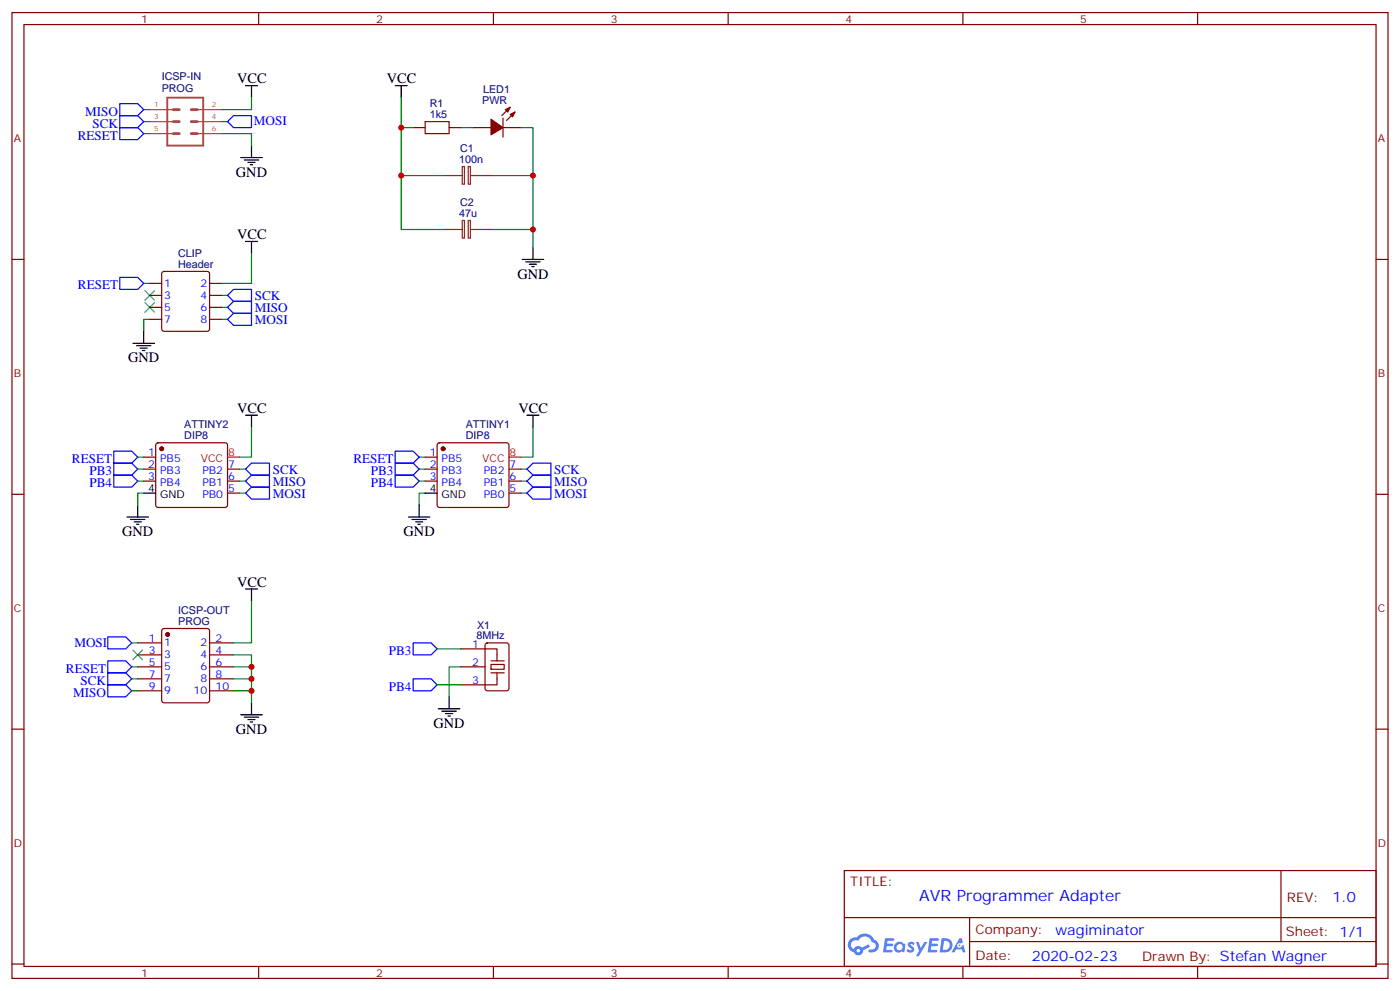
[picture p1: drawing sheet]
<svg xmlns="http://www.w3.org/2000/svg" width="412mm" height="292mm" viewBox="0 0 412 292" stroke-linecap="round" stroke-linejoin="round" font-family="sans-serif">
<g fill="none" stroke="#870000" stroke-width=".35">
<path d="M3.5 3.7h405.4v284.3h-405.4zM7.1 7.2h398.2v277.3h-398.2zM76.2 3.7v3.5M145.3 3.7v3.5M214.5 3.7v3.5M283.6 3.7v3.5M352.8 3.7v3.5M3.5 76.4h3.6M405.3 76.4h3.6M3.5 145.5h3.6M405.3 145.5h3.6M3.5 214.7h3.6"/>
<path d="M405.3 214.7h3.6M248.7 256.3h156.6v28.2h-156.6zM377.3 256.3v20.9M248.7 270.1h156.5M285.6 277.2h119.6M285.6 270.1v14.2M3.5 283.8h3.6M76.2 284.5v3.5M145.3 284.5v3.5M214.5 284.5v3.5M283.6 284.5v3.5M352.8 284.5v3.5"/>
<path d="M405.3 283.8h3.6"/>
</g>
<g fill="#5487ff">
<path d="M267.7 277.5a1.22 1.22 0 0 1 1.7 .2l-.4 .6a.47 .47 0 0 0-.3-.4 .47 .47 0 0 0-.5 .2l.1 .2a1.14 1.14 0 0 1 .8 1.8 1.14 1.14 0 0 1-1.9 0l-.2-.2 .5-.6 .7 .5a.29 .29 0 0 0 .3-.3 .29 .29 0 0 0-.2-.3 1.04 1.04 0 0 1-.6-1.7z"/>
<path d="M260.7 276.2h2.4l.3 .2-.2 .5-1.8 .1-.1 .8h1.5l.3 .4-.3 .4h-1.6l-.2 1.1h1.7l.2 .3-.2 .3-2.6 .1z"/>
<path d="M273.8 276.2h2.4l.3 .2-.1 .5-1.8 .1-.2 .8h1.6l.3 .4-.4 .4-1.6-.1-.1 1.1 1.7 .1 .2 .3-.2 .3-2.6 .1z"/>
<path d="M282.6 276.2h.7l.3 1.3-.6 .3a.69 .69 0 0 0-1 .3 .69 .69 0 0 0 .4 .9 .69 .69 0 0 0 .9-.6l.5-.2 .6 2.2h-.8l-.2-.9h-1.8l-.5 .9h-.8z"/>
<path d="M269.8 277.3h.8l.6 1.8 1.1-1.8h.9l-2.6 4.2h-.8l.9-1.5z"/>
<path d="M277.4 276.2l-.6 4.2h1.3a2.11 2.11 0 0 0 2.5-2.1 2.11 2.11 0 0 0-2.5-2.1zM278.1 277a1.39 1.39 0 0 1 1.7 1.4 1.39 1.39 0 0 1-1.8 1.2h-.3z"/>
<path d="M263.7 277.8a1.54 1.54 0 0 0-.1 2.2 1.54 1.54 0 0 0 2.2 .1l.6 .3 .3-2.3-.2-.3h-.4a1.49 1.49 0 0 0-2.4 0zM264 278.8a.94 .94 0 0 1 1.8 0 .94 .94 0 0 1-1.8 0z"/>
<path d="M250.4 276.6a2.18 2.18 0 0 0 1.1 3.7 1.44 1.44 0 0 0 1.6 .9 1.44 1.44 0 0 0 1.2-1.4l2-1.1-.5-.7-1.9 1a1.47 1.47 0 0 0-2.4 .4 1.39 1.39 0 0 1-.7-1.9 1.39 1.39 0 0 1 2-.5 2.12 2.12 0 0 1 2.2-1.3 2.12 2.12 0 0 1 1.9 1.7 1.14 1.14 0 0 1 1.1 1.4 1.14 1.14 0 0 1-1.7 .7 .43 .43 0 0 0-.5 .4 .43 .43 0 0 0 .4 .5 1.98 1.98 0 0 0 2.5-1.2 1.98 1.98 0 0 0-1.2-2.6 3.1 3.1 0 0 0-5.3-.6l-.9 .1zM252.3 279.9a.55 .55 0 0 1 1.1 0 .55 .55 0 0 1-1.1 0z"/>
<circle cx="282.6" cy="278.3" r=".26"/>
</g>
<g fill="none" stroke="#008700" stroke-width=".35">
<path d="M42.3 35.8h1.8M42.3 32.3h1.8M42.3 39.3h1.8M65.3 39.3h8.8v3.6M65.3 35.8h1.7M74.1 28.8v3.5h-8.8M118.2 28.8v8.8h3.5M118.2 37.6v30h12.3M135.8 37.6h3.5M153.5 37.6h3.5v35.2M118.2 51.7h12.3M144.6 51.7h12.4"/>
<path d="M74.1 74.6v8.8h-8.8M144.6 67.6h12.4M42.3 83.4h1.8M44.1 94h-1.8v3.5M65.3 94h1.7M65.3 90.5h1.7M65.3 87h1.7M40.6 138.1h1.7M40.6 134.6h1.7M70.6 138.1h1.7M74.1 125.8v8.8h-3.5M123.5 138.1h1.7"/>
<path d="M123.5 134.6h1.7M153.5 138.1h1.7M157 125.8v8.8h-3.5M40.6 141.6h1.7M42.3 145.2h-1.7v3.5M70.6 141.6h1.7M70.6 145.2h1.7M123.5 141.6h1.7M125.2 145.2h-1.7v3.5M153.5 141.6h1.7M153.5 145.2h1.7M74.1 176.9v12.4h-5.3"/>
<path d="M38.8 196.3h1.8M38.8 199.8h1.8M38.8 189.3h1.8M68.8 192.8h5.3v14.1M68.8 196.3h5.3M68.8 199.8h5.3M128.8 191h7M135.8 196.3h-3.5v8.8M38.8 203.4h1.8M68.8 203.4h5.3M128.8 201.6h7"/>
</g>
<g fill="none" stroke="#00f" stroke-width=".35">
<path d="M35.3 30.5h5.3l1.7 1.8-1.7 1.7h-5.3zM35.3 34h5.3l1.7 1.8-1.7 1.8h-5.3zM35.3 37.6h5.3l1.7 1.7-1.7 1.8h-5.3zM67 35.8l1.8-1.8h5.3v3.6h-5.3zM35.3 81.7h5.3l1.7 1.7-1.7 1.8h-5.3zM67 94l1.8-1.7h5.3v3.5h-5.3zM67 90.5l1.8-1.8h5.3v3.6h-5.3zM67 87l1.8-1.8h5.3v3.5h-5.3zM33.5 132.8h5.3l1.8 1.8-1.8 1.7h-5.3zM33.5 136.3h5.3l1.8 1.8-1.8 1.8h-5.3zM33.5 139.9h5.3l1.8 1.7-1.8 1.8h-5.3zM74.1 136.3h5.3v3.6h-5.3l-1.8-1.8z"/>
<path d="M116.4 132.8h5.3l1.8 1.8-1.8 1.7h-5.3zM116.4 136.3h5.3l1.8 1.8-1.8 1.8h-5.3zM116.4 139.9h5.3l1.8 1.7-1.8 1.8h-5.3zM157 136.3h5.3v3.6h-5.3l-1.8-1.8zM72.3 141.6l1.8-1.7h5.3v3.5h-5.3zM72.3 145.2l1.8-1.8h5.3v3.5h-5.3zM155.2 145.2l1.8-1.8h5.3v3.5h-5.3zM155.2 141.6l1.8-1.7h5.3v3.5h-5.3zM31.7 194.6h5.3l1.8 1.7-1.8 1.8h-5.3zM31.7 198.1h5.3l1.8 1.7-1.8 1.8h-5.3zM31.7 187.5h5.3l1.8 1.8-1.8 1.7h-5.3zM121.7 189.3h5.3l1.8 1.7-1.8 1.8h-5.3z"/>
<path d="M121.7 199.8h5.3l1.8 1.8-1.8 1.8h-5.3zM31.7 201.6h5.3l1.8 1.8-1.8 1.7h-5.3z"/>
</g>
<path d="M42.7 89.1l2.8 2.8M42.7 85.5l2.8 2.9M45.5 89.1l-2.8 2.8M45.5 85.5l-2.8 2.9M39.2 191.4l2.8 2.8M42 191.4l-2.8 2.8" fill="none" stroke="#3c3" stroke-width=".35"/>
<g fill="none" stroke="#000" stroke-width=".35">
<path d="M72.3 25.2h3.5M74.1 25.2v3.6M116.4 25.2h3.5M118.2 25.2v3.6M70.9 46.4h6.4M72 47.1h4.2M73 47.8h2.1M73.7 48.5h.7M74.1 42.9v3.5M72.3 71.1h3.5M74.1 71.1v3.5M153.8 76.4h6.4"/>
<path d="M154.9 77.1h4.2M155.9 77.8h2.1M156.6 78.5h.7M157 72.8v3.6M42.3 97.5v3.6M39.2 101.1h6.3M40.2 101.8h4.2M41.3 102.5h2.1M42 103.2h.7M72.3 122.2h3.5M74.1 122.2v3.6M155.2 122.2h3.5"/>
<path d="M157 122.2v3.6M37.4 152.2h6.3M38.5 152.9h4.2M39.5 153.6h2.1M40.2 154.3h.7M40.6 148.7v3.5M42.3 145.2h3.6M120.3 152.2h6.3M121.4 152.9h4.2M122.4 153.6h2.1M123.1 154.3h.7M123.5 148.7v3.5"/>
<path d="M125.2 145.2h3.6M72.3 173.4h3.5M74.1 173.4v3.5M70.9 210.4h6.4M72 211.1h4.2M73 211.8h2.1M73.7 212.5h.7M74.1 206.9v3.5M129.1 208.7h6.4M130.2 209.4h4.2M131.2 210.1h2.1M131.9 210.8h.7"/>
<path d="M132.3 205.1v3.6"/>
</g>
<g fill="none" stroke="#870000" stroke-width=".35">
<path d="M121.7 37.6h3.5M132.3 37.6h3.5M139.3 37.6h5.3M148.2 37.6h5.3M148.2 34.7v5.7M150.3 31.6l-2.5 2.4M151.7 33l-2.5 2.5M44.1 83.4h3.5M44.1 87h3.5M44.1 90.5h3.5M44.1 94h3.5M47.9 80.1l.4-.2h12.7l.5 .2 .2 .5v16.2l-.2 .5-.5 .2h-12.7l-.5-.2-.2-.5v-16.2z"/>
<path d="M61.7 83.4h3.6M61.7 87h3.6M61.7 90.5h3.6M61.7 94h3.6M42.3 134.6h3.6M42.3 138.1h3.6M46.1 130.6l.5-.2h19.7l.5 .2 .2 .5v17.6l-.2 .5-.5 .2h-19.7l-.5-.2-.2-.5v-17.6zM67 138.1h3.6M125.2 134.6h3.6M125.2 138.1h3.6M129 130.6l.5-.2h19.7l.5 .2 .2 .5v17.6l-.2 .5-.5 .2h-19.7l-.5-.2-.2-.5v-17.6zM149.9 138.1h3.6"/>
<path d="M42.3 141.6h3.6M67 141.6h3.6M67 145.2h3.6M125.2 141.6h3.6M149.9 141.6h3.6M149.9 145.2h3.6M40.6 189.3h7M40.6 192.8h7M40.6 196.3h7M40.6 199.8h7M47.9 185.2l.4-.2h12.7l.7 .5v20.7l-.4 .6-13 .1-.6-.5-.1-20.7zM61.7 189.3h7.1"/>
<path d="M61.7 192.8h7.1M61.7 196.3h7.1M61.7 199.8h7.1M135.8 191h10.6v3.6M135.8 196.3h7.1M143.1 189.5l.5-.2h5.6l.7 .4v13l-.4 .6-5.9 .1-.7-.5v-12.9zM144.6 195.6h3.9v1.4h-3.9zM144.6 198.1h3.9M144.6 194.6h3.9M146.4 198.1v3.5h-10.6M40.6 203.4h7M61.7 203.4h7.1"/>
</g>
<path d="M49.3 28.8h10.6v14.1h-10.6z" fill="none" stroke="#a64a4a" stroke-width=".56"/>
<path d="M51 39.3h1.8M51 35.8h1.8M51 32.3h1.8M56.3 39.3h1.8M56.3 35.8h1.8M56.3 32.3h1.8" fill="none" stroke="#a64a4a" stroke-width=".85"/>
<path d="M44.1 32.3h6.9M44.1 35.8h6.9M44.1 39.3h6.9M58.3 32.3h7M58.3 35.8h7M58.3 39.3h7" fill="none" stroke="#a64a4a" stroke-width=".35"/>
<g fill="#870000" stroke="#870000" stroke-width=".35">
<path d="M150.3 33.7l1.4-.7-.7 1.4z"/>
<path d="M148.9 32.3l1.4-.7-.7 1.4z"/>
<path d="M144.6 35.1l3.6 2.5-3.6 2.1z"/>
<circle cx="47.6" cy="132.1" r=".53"/>
<circle cx="49.4" cy="186.8" r=".53"/>
<circle cx="130.5" cy="132.1" r=".53"/>
</g>
<path d="M125.2 35.8h7.1v3.5h-7.1z" fill="none" stroke="#a10000" stroke-width=".35"/>
<path d="M130.5 51.7h5.7M136.2 49h.6v5.2h-.6zM137.9 49h.7v5.2h-.7zM138.6 51.7h6M130.5 67.6h5.7M136.2 64.9h.6v5.2h-.6zM137.9 64.9h.7v5.2h-.7zM138.6 67.6h6" fill="none" stroke="#8c2424" stroke-width=".35"/>
<path d="M67 134.6h3.6M149.9 134.6h3.6" fill="none" stroke="#f00" stroke-width=".35"/>
<g fill="#c00">
<circle cx="74.1" cy="203.4" r=".88"/>
<circle cx="74.1" cy="196.3" r=".88"/>
<circle cx="157" cy="51.7" r=".88"/>
<circle cx="118.2" cy="37.6" r=".88"/>
<circle cx="118.2" cy="51.7" r=".88"/>
<circle cx="157" cy="67.6" r=".88"/>
<circle cx="74.1" cy="199.8" r=".88"/>
</g>
<text font-size="4.6" fill="#00f" x="270.8" y="265.3">AVR Programmer Adapter</text>
<g font-size="4.2">
<text x="69.8" y="24.5">VCC</text>
<text x="113.9" y="24.5">VCC</text>
<text x="69.5" y="52">GND</text>
<text x="69.8" y="70.4">VCC</text>
<text x="152.4" y="82">GND</text>
<text x="37.7" y="106.7">GND</text>
<text x="69.8" y="121.5">VCC</text>
<text x="152.8" y="121.5">VCC</text>
<text x="36" y="157.9">GND</text>
<text x="118.9" y="157.9">GND</text>
<text x="69.8" y="172.7">VCC</text>
<text x="127.7" y="214.3">GND</text>
<text x="69.5" y="216.1">GND</text>
</g>
<g font-size="4.2" fill="#00f">
<text x="392.5" y="265.6">1.0</text>
<text x="310.9" y="275.1">wagiminator</text>
<text x="304" y="282.9">2020-02-23</text>
</g>
<g font-size="3.9" fill="#00f">
<text x="25" y="34">MISO</text>
<text x="22.9" y="41.1">RESET</text>
<text x="27.2" y="37.6">SCK</text>
<text x="74.8" y="36.7">MOSI</text>
<text x="23" y="85.2">RESET</text>
<text x="75" y="88.3">SCK</text>
<text x="75.1" y="95.3">MOSI</text>
<text x="75.1" y="91.8">MISO</text>
<text x="21.2" y="136.3">RESET</text>
<text x="104.1" y="136.3">RESET</text>
<text x="26.3" y="139.9">PB3</text>
<text x="26.3" y="143.4">PB4</text>
<text x="80.3" y="139.4">SCK</text>
<text x="80.4" y="142.9">MISO</text>
<text x="109.3" y="139.9">PB3</text>
<text x="109.3" y="143.4">PB4</text>
<text x="163.2" y="139.4">SCK</text>
<text x="163.3" y="142.9">MISO</text>
<text x="80.4" y="146.5">MOSI</text>
<text x="163.3" y="146.5">MOSI</text>
<text x="21.9" y="190.5">MOSI</text>
<text x="114.5" y="192.8">PB3</text>
<text x="19.4" y="198.1">RESET</text>
<text x="23.7" y="201.6">SCK</text>
<text x="114.5" y="203.4">PB4</text>
<text x="21.5" y="205.1">MISO</text>
</g>
<g font-size="3.9" fill="#800">
<text x="250.5" y="260.9">TITLE:</text>
<text x="379.1" y="265.6">REV:</text>
<text x="287.4" y="275.1">Company:</text>
<text x="378.7" y="275.7">Sheet: 1/1</text>
<text x="287.4" y="282.8">Date:</text>
<text x="336.4" y="282.8">Drawn By: Stefan Wagner</text>
</g>
<g font-size="3.2" fill="#800">
<text x="41.6" y="6.7">1</text>
<text x="110.8" y="6.7">2</text>
<text x="179.9" y="6.7">3</text>
<text x="249.1" y="6.7">4</text>
<text x="318.2" y="6.7">5</text>
<text x="4.1" y="41.8">A</text>
<text x="405.9" y="41.8">A</text>
<text x="4.1" y="110.9">B</text>
<text x="405.9" y="110.9">B</text>
<text x="4.1" y="180.1">C</text>
<text x="405.9" y="180.1">C</text>
<text x="4.1" y="249.2">D</text>
<text x="405.9" y="249.2">D</text>
<text x="41.6" y="287.5">1</text>
<text x="110.8" y="287.5">2</text>
<text x="179.9" y="287.5">3</text>
<text x="249.1" y="287.5">4</text>
<text x="318.2" y="287.5">5</text>
</g>
<g font-size="3.2" fill="#000080">
<text x="47.6" y="23.5">ICSP-IN</text>
<text x="47.6" y="27">PROG</text>
<text x="142.3" y="27.3">LED1</text>
<text x="126.6" y="34.7">1k5</text>
<text x="126.6" y="31.5">R1</text>
<text x="142.1" y="30.5">PWR</text>
<text x="135.3" y="48">100n</text>
<text x="135.5" y="44.7">C1</text>
<text x="135.3" y="63.9">47u</text>
<text x="135.5" y="60.6">C2</text>
<text x="52.5" y="75.6">CLIP</text>
<text x="52.5" y="78.8">Header</text>
<text x="54.3" y="129.3">DIP8</text>
<text x="54.3" y="126.1">ATTINY2</text>
<text x="137.2" y="129.3">DIP8</text>
<text x="137.2" y="126.1">ATTINY1</text>
<text x="52.5" y="184">PROG</text>
<text x="52.5" y="180.7">ICSP-OUT</text>
<text x="140.5" y="185">X1</text>
<text x="140.4" y="188.2">8MHz</text>
</g>
<g font-size="3.2" fill="#00f">
<text x="48.3" y="84.5">1</text>
<text x="48.3" y="88">3</text>
<text x="59" y="84.5">2</text>
<text x="59" y="88">4</text>
<text x="48.3" y="91.5">5</text>
<text x="48.3" y="95.1">7</text>
<text x="59" y="91.5">6</text>
<text x="59" y="95.1">8</text>
<text x="43.7" y="134.2">1</text>
<text x="43.7" y="137.8">2</text>
<text x="47.2" y="136">PB5</text>
<text x="67.2" y="137.8">7</text>
<text x="126.6" y="134.2">1</text>
<text x="126.6" y="137.8">2</text>
<text x="130.1" y="136">PB5</text>
<text x="150.1" y="137.8">7</text>
<text x="43.7" y="141.3">3</text>
<text x="47.2" y="139.5">PB3</text>
<text x="47.2" y="143.1">PB4</text>
<text x="59.6" y="143.1">PB1</text>
<text x="59.6" y="139.5">PB2</text>
<text x="67.2" y="141.3">6</text>
<text x="126.6" y="141.3">3</text>
<text x="130.1" y="139.5">PB3</text>
<text x="130.1" y="143.1">PB4</text>
<text x="142.5" y="143.1">PB1</text>
<text x="142.5" y="139.5">PB2</text>
<text x="150.1" y="141.3">6</text>
<text x="59.6" y="146.6">PB0</text>
<text x="67.2" y="144.8">5</text>
<text x="142.5" y="146.6">PB0</text>
<text x="150.1" y="144.8">5</text>
<text x="43.8" y="188.9">1</text>
<text x="48.3" y="190.3">1</text>
<text x="59" y="190.3">2</text>
<text x="63.5" y="188.9">2</text>
<text x="139.1" y="190.7">1</text>
<text x="43.8" y="192.4">3</text>
<text x="43.8" y="196">5</text>
<text x="48.3" y="193.9">3</text>
<text x="48.3" y="197.4">5</text>
<text x="59" y="193.9">4</text>
<text x="59" y="197.4">6</text>
<text x="63.5" y="192.4">4</text>
<text x="63.5" y="196">6</text>
<text x="139.1" y="196">2</text>
<text x="43.8" y="199.5">7</text>
<text x="43.8" y="203">9</text>
<text x="48.3" y="200.9">7</text>
<text x="59" y="200.9">8</text>
<text x="63.5" y="199.5">8</text>
<text x="63.5" y="203">10</text>
<text x="139.1" y="201.3">3</text>
<text x="48.3" y="204.4">9</text>
<text x="57" y="204.4">10</text>
</g>
<g font-size="3.2" fill="#f00">
<text x="59.1" y="136">VCC</text>
<text x="67.2" y="134.2">8</text>
<text x="142" y="136">VCC</text>
<text x="150.1" y="134.2">8</text>
</g>
<g font-size="3.2">
<text x="43.7" y="144.8">4</text>
<text x="47.2" y="146.6">GND</text>
<text x="126.6" y="144.8">4</text>
<text x="130.1" y="146.6">GND</text>
</g>
<g font-size="2.1" fill="#a54b4b">
<text x="45.4" y="31.6">1</text>
<text x="45.4" y="35.1">3</text>
<text x="62.4" y="31.6">2</text>
<text x="62.4" y="35.1">4</text>
<text x="45.4" y="38.6">5</text>
<text x="62.4" y="38.6">6</text>
</g>
</svg>
